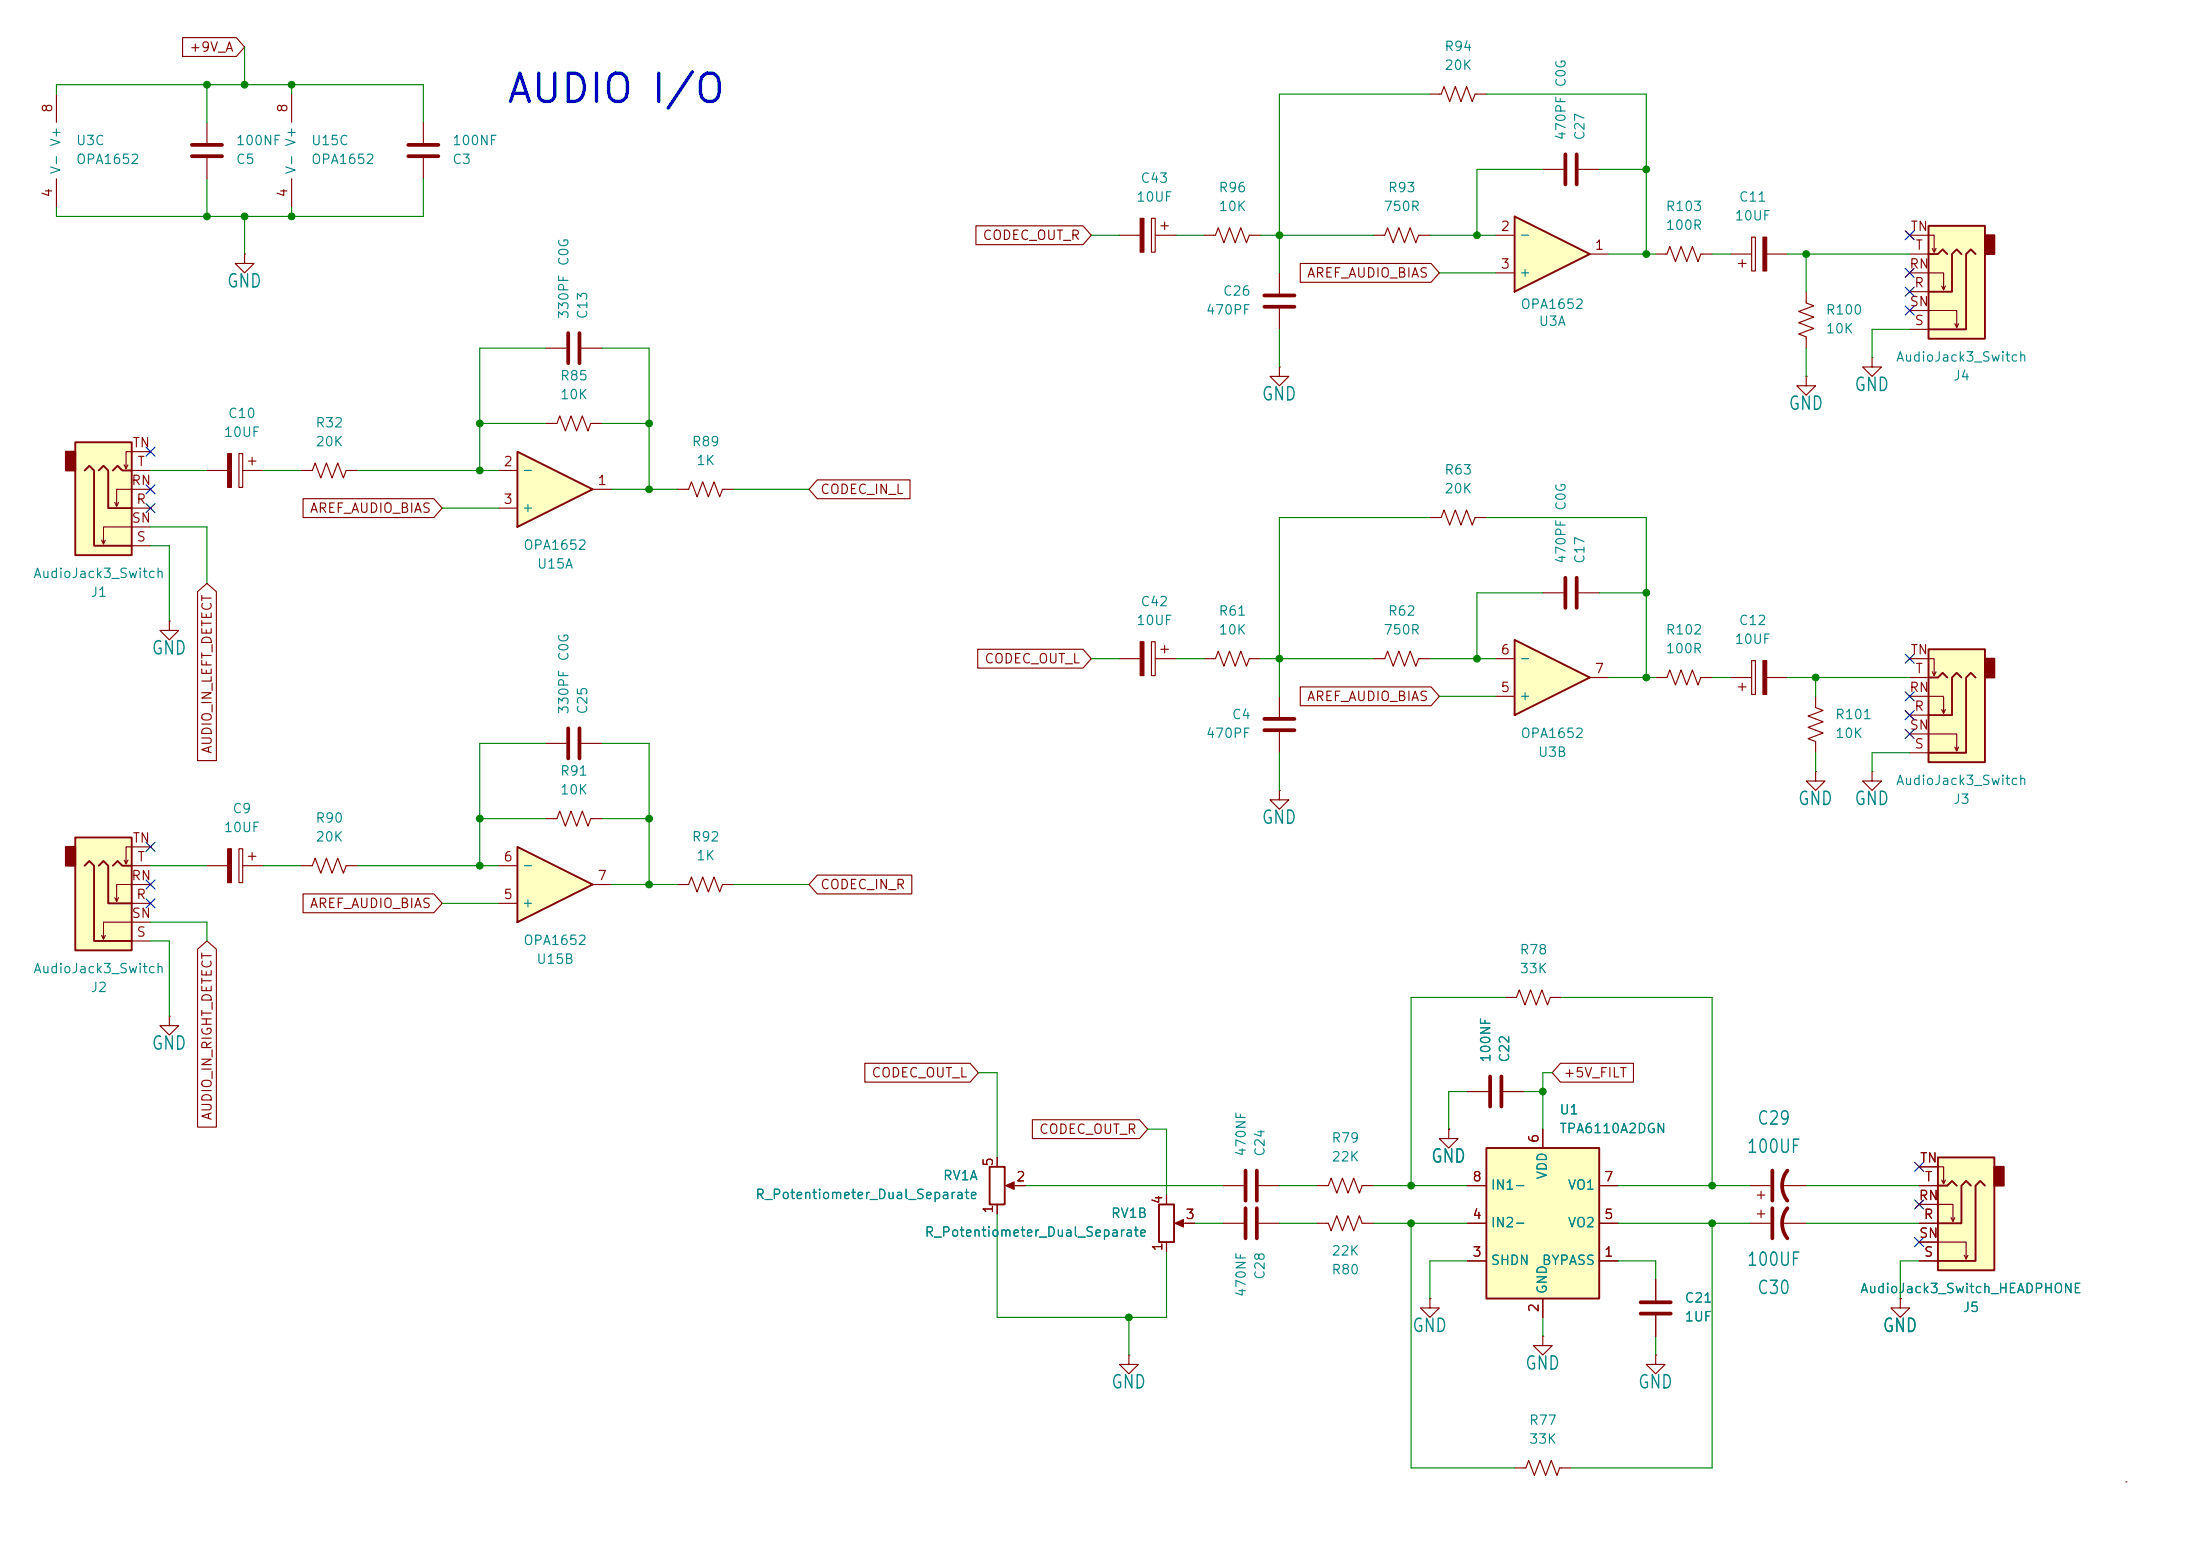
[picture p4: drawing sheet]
<svg xmlns="http://www.w3.org/2000/svg" width="297mm" height="210mm" viewBox="0 0 297 210" stroke-linecap="round" stroke-linejoin="round" font-family="sans-serif">
<path d="M0 0h297v210h-297z" fill="#fff" stroke="#fff" stroke-width=".14"/>
<path d="M223.5 34.3h1.5l.4-1 .8 2 .7-2 .8 2 .8-2 .7 2 .4-1h1.5M40.6 63.5h1.6l.3-1 .8 2 .8-2 .7 2 .8-2 .8 2 .3-1h1.6M157.5 161.3v1.3M157.5 167.6v1.3M159 165.1h2.3M287 200h.1" fill="none" stroke="#840000" stroke-width=".15"/>
<path d="M156.5 162.6h2v5h-2z" fill="none" stroke="#840000" stroke-width=".25"/>
<path d="M158.6 165.1l1.2-.5v1z" fill="#840000" stroke="#840000" stroke-width=".15"/>
<path d="M260.3 87.6h7.7v15.3h-7.7z" fill="#ffffc2"/>
<path d="M268 88.9h1.2v2.5h-1.2z" fill="#840000" stroke="#840000" stroke-width=".25"/>
<path d="M260.3 87.6h7.7v15.3h-7.7zM260.3 91.4h1.3l.7-.6 .6 .6M264.8 91.4l-.6-.6-.7 .6v5.1h-3.2M266.7 91.4l-.6-.6-.7 .6v10.2h-5.1" fill="none" stroke="#840000" stroke-width=".25"/>
<g fill="none" stroke="#840000" stroke-width=".15">
<path d="M162.6 31.8h1.5l.4-1.1 .7 2.1 .8-2.1 .8 2.1 .7-2.1 .8 2.1 .4-1h1.5M233.7 91.4h2.8M234.7 92.7h1M235.2 92.2v1M236.5 89.2h.5v4.5h-.5zM238.5 91.4h2.8M257.8 99.1h6.4v2.2l.2-.5M257.8 94h4.6v2.3l.2-.5M257.8 88.9h3.3v2.3l.3-.5M257.8 96.5h2.5M257.8 91.4h2.5M260.9 90.7l.2 .5"/>
<path d="M262.1 95.8l.3 .5M257.8 101.6h2.5M263.9 100.8l.3 .5M223.5 172.7v2.8M223.5 177.5v2.8M152.4 182.9v1.3h1.3l-1.3 1.2-1.3-1.2h1.3M152.4 182.9h.1M223.5 182.9v1.3h1.3l-1.3 1.2-1.3-1.2h1.3M223.5 182.9h.1"/>
</g>
<path d="M238 89.2h.5v4.5h-.5z" fill="#840000" stroke="#840000" stroke-width=".15"/>
<path d="M221.5 175.8h4.1M221.5 177.3h4.1" fill="none" stroke="#840000" stroke-width=".51"/>
<path d="M10.2 59.7h7.6v15.2h-7.6z" fill="#ffffc2"/>
<path d="M8.9 61h1.3v2.5h-1.3z" fill="#840000" stroke="#840000" stroke-width=".25"/>
<path d="M10.2 59.7h7.6v15.2h-7.6zM11.4 63.5l.7-.6 .6 .6v10.2h5.1M13.3 63.5l.7-.6 .6 .6v5.1h3.2M15.2 63.5l.7-.6 .6 .6h1.3" fill="none" stroke="#840000" stroke-width=".25"/>
<g fill="none" stroke="#840000" stroke-width=".15">
<path d="M14.2 72.9l-.2 .5M16 67.8l-.3 .5M17.3 62.7l-.3 .5M17.8 68.6h2.5M17.8 73.7h2.5M17.8 63.5h2.5M20.3 71.1h-6.3v2.3l-.3-.5M20.3 66h-4.6v2.3l-.2-.5M20.3 61h-3.3v2.2l-.2-.5M22.9 83.8v1.3h1.2l-1.2 1.3-1.3-1.3h1.3M22.9 83.8h.1M22.9 137.2v1.2h1.2l-1.2 1.3-1.3-1.3h1.3"/>
<path d="M22.9 137.2h.1M236.2 160h2.8M236.2 165.1h2.8M237.2 161.3h1.1M237.2 163.8h1.1M237.7 160.8v1M237.7 163.3v1M240.5 160h3.3M240.5 165.1h3.3"/>
</g>
<path d="M239.3 158v4.1M241.3 158a3.3 3.3 0 0 0 0 4.1M239.3 163.1v4M241.3 163.1a3.3 3.3 0 0 0 0 4" fill="none" stroke="#840000" stroke-width=".51"/>
<path d="M10.2 113h7.6v15.3h-7.6z" fill="#ffffc2"/>
<path d="M8.9 114.3h1.3v2.5h-1.3z" fill="#840000" stroke="#840000" stroke-width=".25"/>
<path d="M10.2 113h7.6v15.3h-7.6zM11.4 116.8l.7-.6 .6 .6v10.2h5.1M13.3 116.8l.7-.6 .6 .6v5.1h3.2M15.2 116.8l.7-.6 .6 .6h1.3" fill="none" stroke="#840000" stroke-width=".25"/>
<path d="M17.3 116.1l-.3 .5M17.8 116.8h2.5M20.3 119.4h-4.6v2.3l-.2-.5M20.3 114.3h-3.3v2.3l-.2-.5M40.6 116.8h1.6l.3-1 .8 2.1 .8-2.1 .7 2.1 .8-2.1 .8 2.1 .3-1.1h1.6M14.2 126.2l-.2 .5M16 121.2l-.3 .5M17.8 121.9h2.5M17.8 127h2.5M20.3 124.5h-6.3v2.2l-.3-.5" fill="none" stroke="#840000" stroke-width=".15"/>
<path d="M69.8 114.3l10.2 5.1-10.2 5.1z" fill="#ffffc2"/>
<path d="M69.8 114.3l10.2 5.1-10.2 5.1z" fill="none" stroke="#840000" stroke-width=".25"/>
<g fill="none" stroke="#840000" stroke-width=".15">
<path d="M91.4 66h1.6l.3-1 .8 2.1 .8-2.1 .7 2.1 .8-2.1 .8 2.1 .3-1.1h1.6M245.1 94v1.5l1 .4-2 .7 2 .8-2 .8 2 .7-2 .8 1 .4v1.5M27.9 116.8h2.8M32.3 114.6h.5v4.5h-.5zM32.8 116.8h2.8M33.5 115.6h1M34 115.1v1M67.3 116.8h2.5M80 119.4h2.5M91.4 119.4h1.6l.3-1 .8 2 .8-2 .7 2 .8-2 .8 2 .3-1h1.6M245.1 104.1v1.3h1.3l-1.3 1.3-1.3-1.3h1.3M245.1 104.1h.1"/>
<path d="M252.7 104.1v1.3h1.3l-1.3 1.3-1.2-1.3h1.2M252.7 104.1h.1M67.3 121.9h2.5"/>
</g>
<path d="M30.7 114.6h.5v4.5h-.5z" fill="#840000" stroke="#840000" stroke-width=".15"/>
<path d="M69.8 61l10.2 5-10.2 5.1z" fill="#ffffc2"/>
<path d="M69.8 61l10.2 5-10.2 5.1z" fill="none" stroke="#840000" stroke-width=".25"/>
<g fill="none" stroke="#840000" stroke-width=".15">
<path d="M67.3 63.5h2.5M67.3 68.6h2.5M80 66h2.5M73.7 110.5h1.5l.4-1 .7 2 .8-2 .8 2 .7-2 .8 2 .4-1h1.5M73.7 100.3h2.8M78.5 100.3h2.8M193 175.3v1.2h1.3l-1.3 1.3-1.2-1.3h1.2M193 175.3h.1M256.5 175.3v1.2h1.3l-1.3 1.3-1.2-1.3h1.2M256.5 175.3h.1M204.5 198.1h1.5l.4-1 .7 2 .8-2 .8 2 .7-2 .8 2 .4-1h1.5M208.3 180.3v1.3h1.2l-1.2 1.3-1.3-1.3h1.3"/>
<path d="M208.3 180.3h.1"/>
</g>
<path d="M76.7 98.3v4.1M78.2 98.3v4.1" fill="none" stroke="#840000" stroke-width=".51"/>
<path d="M261.6 156.2h7.6v15.3h-7.6z" fill="#ffffc2"/>
<path d="M269.2 157.5h1.3v2.5h-1.3z" fill="#840000" stroke="#840000" stroke-width=".25"/>
<path d="M261.6 156.2h7.6v15.3h-7.6zM261.6 160h1.3l.6-.6 .7 .6M266.1 160l-.7-.6-.6 .6v5.1h-3.2M268 160l-.7-.6-.6 .6v10.2h-5.1" fill="none" stroke="#840000" stroke-width=".25"/>
<g fill="none" stroke="#840000" stroke-width=".15">
<path d="M172.7 94v2.8M172.7 98.8v2.8M172.7 106.7v1.3h1.3l-1.3 1.2-1.3-1.2h1.3M172.7 106.7h.1M203.2 134.6h1.5l.4-1 .8 2 .7-2 .8 2 .8-2 .7 2 .4-1h1.5M195.6 152.4v1.3h1.2l-1.2 1.2-1.3-1.2h1.3M195.6 152.4h.1M198.1 147.3h2.8M202.9 147.3h2.8M259.1 157.5h3.3v2.3l.2-.5M262.1 159.3l.3 .5M165.1 160h2.8"/>
<path d="M169.9 160h2.8M177.8 160h1.5l.4-1 .8 2 .7-2 .8 2 .8-2 .7 2 .4-1h1.5M177.8 165.1h1.5l.4 1 .8-2 .7 2 .8-2 .8 2 .7-2 .4 1h1.5M259.1 167.6h6.3v2.3l.3-.5M259.1 162.6h4.6v2.2l.2-.5M259.1 165.1h2.5M259.1 170.2h2.5M259.1 160h2.5M263.4 164.3l.3 .5M265.2 169.4l.2 .5"/>
</g>
<path d="M170.7 97h4.1M170.7 98.6h4.1M168.1 158v4.1M169.7 158v4.1M201.2 145.3v4.1M202.7 145.3v4.1" fill="none" stroke="#840000" stroke-width=".51"/>
<path d="M200.7 154.9h15.2v20.4h-15.2z" fill="#ffffc2"/>
<path d="M200.7 154.9h15.2v20.4h-15.2z" fill="none" stroke="#840000" stroke-width=".25"/>
<g fill="none" stroke="#840000" stroke-width=".15">
<path d="M7.6 12.7v3.8M7.6 24.1v3.8M233.7 34.3h2.8M234.7 35.6h1M235.2 35.1v1M236.5 32h.5v4.6h-.5zM238.5 34.3h2.8M193 69.9h1.6l.3-1.1 .8 2.1 .8-2.1 .7 2.1 .8-2.1 .8 2.1 .3-1h1.6M208.3 80h2.8M213.1 80h2.8M223.5 91.4h1.5l.4-1 .8 2.1 .7-2.1 .8 2.1 .8-2.1 .7 2.1 .4-1.1h1.5M208.3 152.4v2.5"/>
<path d="M165.1 165.1h2.8M169.9 165.1h2.8M198.1 170.2h2.6M198.1 165.1h2.6M198.1 160h2.6M208.3 175.3v2.5M215.9 170.2h2.5M215.9 165.1h2.5M215.9 160h2.5"/>
</g>
<path d="M211.3 78v4M212.9 78v4M168.1 163.1v4M169.7 163.1v4" fill="none" stroke="#840000" stroke-width=".51"/>
<path d="M238 32h.5v4.6h-.5z" fill="#840000" stroke="#840000" stroke-width=".15"/>
<path d="M260.3 30.5h7.7v15.2h-7.7z" fill="#ffffc2"/>
<path d="M268 31.8h1.2v2.5h-1.2z" fill="#840000" stroke="#840000" stroke-width=".25"/>
<path d="M260.3 30.5h7.7v15.2h-7.7zM260.3 34.3h1.3l.7-.6 .6 .6M264.8 34.3l-.6-.6-.7 .6v5.1h-3.2M266.7 34.3l-.6-.6-.7 .6v10.2h-5.1" fill="none" stroke="#840000" stroke-width=".25"/>
<path d="M185.4 31.8h1.5l.4-1.1 .8 2.1 .7-2.1 .8 2.1 .8-2.1 .7 2.1 .4-1h1.5M208.3 22.9h2.8M213.1 22.9h2.8M257.8 36.8h4.6v2.3l.2-.5M257.8 31.8h3.3v2.2l.3-.5M257.8 39.4h2.5M257.8 34.3h2.5M260.9 33.5l.2 .5M262.1 38.6l.3 .5M257.8 41.9h6.4v2.3l.2-.5M257.8 44.5h2.5M263.9 43.7l.3 .5" fill="none" stroke="#840000" stroke-width=".15"/>
<path d="M211.3 20.8v4.1M212.9 20.8v4.1" fill="none" stroke="#840000" stroke-width=".51"/>
<path d="M204.5 29.2l10.1 5.1-10.1 5.1z" fill="#ffffc2"/>
<path d="M204.5 29.2l10.1 5.1-10.1 5.1z" fill="none" stroke="#840000" stroke-width=".25"/>
<g fill="none" stroke="#840000" stroke-width=".15">
<path d="M27.9 16.5v2.8M27.9 21.3v2.8M33 34.3v1.3h1.3l-1.3 1.2-1.3-1.2h1.3M33 34.3h.1M201.9 31.8h2.6M201.9 36.8h2.6M214.6 34.3h2.6M243.8 39.4v1.5l1.1 .4-2.1 .7 2.1 .8-2.1 .8 2.1 .7-2.1 .8 1 .4v1.5M73.7 57.2h1.5l.4-1.1 .7 2.1 .8-2.1 .8 2.1 .7-2.1 .8 2.1 .4-1h1.5M73.7 47h2.8M78.5 47h2.8M243.8 50.8v1.3h1.3l-1.3 1.2-1.2-1.2h1.2"/>
<path d="M243.8 50.8h.1M27.9 63.5h2.8M32.3 61.2h.5v4.6h-.5zM32.8 63.5h2.8M33.5 62.2h1M34 61.7v1M151.1 88.9h2.8M155.4 86.6h.6v4.6h-.6zM156 88.9h2.7M156.7 87.6h1M157.2 87.1v1M185.4 88.9h1.5l.4-1 .8 2 .7-2 .8 2 .8-2 .7 2 .4-1h1.5"/>
</g>
<path d="M25.9 19.6h4.1M25.9 21.1h4.1M76.7 45v4M78.2 45v4" fill="none" stroke="#840000" stroke-width=".51"/>
<g fill="#840000" stroke="#840000" stroke-width=".15">
<path d="M153.9 86.6h.5v4.6h-.5z"/>
<path d="M30.7 61.2h.5v4.6h-.5z"/>
</g>
<path d="M204.5 86.4l10.1 5-10.1 5.1z" fill="#ffffc2"/>
<path d="M204.5 86.4l10.1 5-10.1 5.1zM133.6 157.5h2v5.1h-2z" fill="none" stroke="#840000" stroke-width=".25"/>
<g fill="none" stroke="#840000" stroke-width=".15">
<path d="M24.6 5.1h7.3l1.1 1.3-1.1 1.2h-7.3zM39.4 12.7v3.8M57.1 16.5v2.8M193 12.7h1.6l.3-1 .8 2 .8-2 .7 2 .8-2 .8 2 .3-1h1.6M39.4 24.1v3.8M57.1 21.3v2.8M131.8 30.5h14.4l1.1 1.3-1.1 1.2h-14.4zM151.1 31.8h2.8M155.4 29.5h.6v4.5h-.6zM156 31.8h2.7M156.7 30.5h1M157.2 30v1"/>
<path d="M172.7 36.8v2.8M175.5 35.6h17.7l1.1 1.2-1.1 1.3h-17.7zM172.7 49.5v1.3h1.3l-1.3 1.3-1.3-1.3h1.3M172.7 49.5h.1M172.7 41.7v2.8M252.7 48.3v1.2h1.3l-1.3 1.3-1.2-1.3h1.2M252.7 48.3h.1M26.7 79.9l1.2-1.2 1.3 1.2v22.8h-2.5zM40.9 67.3h17.7l1.1 1.3-1.1 1.3h-17.7zM110.3 64.8h12.6v2.5h-12.6l-1.1-1.3zM132 87.6h14.2l1.1 1.3-1.1 1.3h-14.2zM162.6 88.9h1.5l.4-1 .7 2 .8-2 .8 2 .7-2 .8 2 .4-1h1.5"/>
<path d="M175.5 92.7h17.7l1.1 1.3-1.1 1.3h-17.7zM201.9 94h2.6M201.9 88.9h2.6M214.6 91.4h2.6M110.3 118.1h12.8v2.6h-12.8l-1.1-1.3zM26.7 128.1l1.2-1.1 1.3 1.1v24h-2.5zM40.9 120.6h17.7l1.1 1.3-1.1 1.3h-17.7zM116.8 143.5h14.2l1.1 1.3-1.1 1.3h-14.2zM134.6 156.2v1.3M139.4 151.1h14.4l1.1 1.3-1.1 1.3h-14.4zM195.6 152.4h.1M198.1 147.3h2.8"/>
<path d="M202.9 147.3h2.8M208.3 152.4v2.5M210.7 143.5h9.8v2.6h-9.8l-1.2-1.3zM259.1 157.5h2.5M134.6 162.6v1.2M136.1 160h2.3M157.5 161.3v1.3M157.5 167.6v1.3M160 165.1h1.3M198.1 160h2.6M198.1 165.1h2.6M198.1 170.2h2.6"/>
<path d="M208.3 175.3v2.5M215.9 160h2.5M215.9 165.1h2.5M215.9 170.2h2.5M223.5 172.7v2.8M223.5 177.5v2.8M256.5 175.3h.1M259.1 160h2.5M259.1 165.1h2.5M259.1 162.6h2.5M259.1 170.2h2.5M259.1 167.6h2.5"/>
</g>
<g fill="#840000" stroke="#840000" stroke-width=".15">
<path d="M135.8 160l1.1-.5v1z"/>
<path d="M153.9 29.5h.5v4.5h-.5z"/>
</g>
<path d="M55.1 19.6h4.1M55.1 21.1h4.1M170.7 39.9h4.1M170.7 41.4h4.1" fill="none" stroke="#840000" stroke-width=".51"/>
<g fill="none" stroke="#008400" stroke-width=".15">
<path d="M7.6 12.7v-1.3h49.5v5.1M27.9 11.4v5.1M33 6.4v5M39.4 11.4v1.3M193 12.7h-20.3v24.1M200.7 12.7h21.5v21.6M27.9 24.1v5.1M33 29.2v5.1M39.4 27.9v1.3M57.1 24.1v5.1h-49.5v-1.3M147.3 31.8h3.8M158.7 31.8h3.9"/>
<path d="M170.2 31.8h15.2M193 31.8h8.9M194.3 36.8h7.6M208.3 22.9h-8.9v8.9M215.9 22.9h6.3M217.2 34.3h6.3M231.1 34.3h2.6M241.3 34.3h16.5M243.8 34.3v5.1M64.8 57.2h8.9M73.7 47h-8.9v16.5M81.3 47h6.3v19"/>
<path d="M81.3 57.2h6.3M172.7 44.5v5M243.8 47v3.8M257.8 44.5h-5.1v3.8M20.3 63.5h7.6M20.3 71.1h7.6v7.6M20.3 73.7h2.6v10.1M35.6 63.5h5M48.3 63.5h19M59.7 68.6h7.6M82.5 66h8.9M99.1 66h10.1"/>
<path d="M193 69.9h-20.3v24.1M200.7 69.9h21.5v21.5M147.3 88.9h3.8M158.7 88.9h3.9M170.2 88.9h15.2M193 88.9h8.9M194.3 94h7.6M208.3 80h-8.9v8.9M215.9 80h6.3M217.2 91.4h6.3M231.1 91.4h2.6M241.3 91.4h16.5"/>
<path d="M245.1 91.4v2.6M20.3 116.8h7.6M35.6 116.8h5M48.3 116.8h19M64.8 110.5h8.9M73.7 100.3h-8.9v16.5M81.3 100.3h6.3v19.1M81.3 110.5h6.3M82.5 119.4h8.9M99.1 119.4h10.1M172.7 101.6v5.1M245.1 101.6v2.5"/>
<path d="M257.8 101.6h-5.1v2.5M20.3 124.5h7.6v2.5M20.3 127h2.6v10.2M59.7 121.9h7.6M203.2 134.6h-12.7v25.4M210.8 134.6h20.3v25.4M132.1 144.8h2.5v11.4M154.9 152.4h2.6v8.9M198.1 147.3h-2.5v5.1M205.7 147.3h2.6M209.5 144.8h-1.2v7.6M134.6 163.8v14h22.9v-8.9"/>
<path d="M138.4 160h26.7M152.4 177.8v5.1M161.3 165.1h3.8M172.7 160h5.1M172.7 165.1h5.1M185.4 160h12.7M185.4 165.1h12.7M190.5 165.1v33h14M198.1 170.2h-5.1v5.1M208.3 177.8v2.5M218.4 160h17.8M218.4 165.1h17.8"/>
<path d="M218.4 170.2h5.1v2.5M231.1 165.1v33h-19M243.8 160h15.3M243.8 165.1h15.3M259.1 170.2h-2.6v5.1M223.5 180.3v2.6"/>
</g>
<g fill="none" stroke="#000084" stroke-width=".15">
<path d="M257.2 31.1l1.2 1.3M257.2 36.2l1.2 1.2M257.2 38.8l1.2 1.2M258.4 31.1l-1.2 1.3M258.4 36.2l-1.2 1.2M258.4 38.8l-1.2 1.2M257.2 41.3l1.2 1.2M258.4 41.3l-1.2 1.2M19.7 68l1.2 1.2M19.7 65.4l1.2 1.2M19.7 60.4l1.2 1.2M20.9 68l-1.2 1.2"/>
<path d="M20.9 65.4l-1.2 1.2M20.9 60.4l-1.2 1.2M257.2 98.5l1.2 1.2M257.2 95.9l1.2 1.2M257.2 93.4l1.2 1.2M257.2 88.3l1.2 1.2M258.4 98.5l-1.2 1.2M258.4 95.9l-1.2 1.2M258.4 93.4l-1.2 1.2M258.4 88.3l-1.2 1.2M19.7 118.8l1.2 1.2M19.7 113.7l1.2 1.2"/>
<path d="M20.9 118.8l-1.2 1.2M20.9 113.7l-1.2 1.2M19.7 121.3l1.2 1.2M20.9 121.3l-1.2 1.2M258.5 156.9l1.2 1.2M259.7 156.9l-1.2 1.2M258.5 162l1.2 1.2M258.5 167l1.2 1.2M259.7 162l-1.2 1.2M259.7 167l-1.2 1.2"/>
</g>
<g fill="#008400" stroke="#008400" stroke-width=".14">
<circle cx="231.1" cy="165.1" r=".46"/>
<circle cx="231.1" cy="160" r=".46"/>
<circle cx="245.1" cy="91.4" r=".46"/>
<circle cx="172.7" cy="88.9" r=".46"/>
<circle cx="199.4" cy="88.9" r=".46"/>
<circle cx="172.7" cy="31.8" r=".46"/>
<circle cx="199.4" cy="31.8" r=".46"/>
<circle cx="243.8" cy="34.3" r=".46"/>
<circle cx="222.2" cy="34.3" r=".46"/>
<circle cx="222.2" cy="22.9" r=".46"/>
<circle cx="222.2" cy="91.4" r=".46"/>
<circle cx="222.2" cy="80" r=".46"/>
<circle cx="39.4" cy="11.4" r=".46"/>
<circle cx="64.8" cy="63.5" r=".46"/>
<circle cx="64.8" cy="57.2" r=".46"/>
<circle cx="39.4" cy="29.2" r=".46"/>
<circle cx="87.6" cy="57.2" r=".46"/>
<circle cx="87.6" cy="66" r=".46"/>
<circle cx="33" cy="29.2" r=".46"/>
<circle cx="27.9" cy="29.2" r=".46"/>
<circle cx="27.9" cy="11.4" r=".46"/>
<circle cx="33" cy="11.4" r=".46"/>
<circle cx="190.5" cy="160" r=".46"/>
<circle cx="208.3" cy="147.3" r=".46"/>
<circle cx="190.5" cy="165.1" r=".46"/>
<circle cx="64.8" cy="110.5" r=".46"/>
<circle cx="87.6" cy="119.4" r=".46"/>
<circle cx="87.6" cy="110.5" r=".46"/>
<circle cx="64.8" cy="116.8" r=".46"/>
<circle cx="152.4" cy="177.8" r=".46"/>
</g>
<text font-size="3.8" fill="#0000c2" x="68.2" y="14.8">AUDIO I/O</text>
<g font-size="1.8" fill="#008484">
<text x="30.5" y="39.3">GND</text>
<text x="250.2" y="53.2">GND</text>
<text x="170.2" y="54.5">GND</text>
<text x="241.4" y="55.8">GND</text>
<text x="20.4" y="88.8">GND</text>
<text x="170.2" y="111.7">GND</text>
<text x="242.6" y="109.1">GND</text>
<text x="250.2" y="109.1">GND</text>
<text x="20.4" y="142.1">GND</text>
<text x="237.1" y="152.2">C29</text>
<text x="193.1" y="157.4">GND</text>
<text x="235.7" y="156.1">100UF</text>
<text x="235.7" y="171.3">100UF</text>
<text x="237.1" y="175.1">C30</text>
<text x="190.6" y="180.2">GND</text>
<text x="205.8" y="185.3">GND</text>
<text x="254.1" y="180.2">GND</text>
<text x="149.9" y="187.9">GND</text>
<text x="221" y="187.9">GND</text>
</g>
<g font-size="1.3" fill="#840000">
<text x="25.5" y="7.3">+9V_A</text>
<text x="7.4" y="15.3" transform="rotate(-90 7.4 15.3)">8</text>
<text x="39.1" y="15.3" transform="rotate(-90 39.1 15.3)">8</text>
<text x="7.4" y="26.7" transform="rotate(-90 7.4 26.7)">4</text>
<text x="39.1" y="26.7" transform="rotate(-90 39.1 26.7)">4</text>
<text x="132.6" y="32.7">CODEC_OUT_R</text>
<text x="202.5" y="31.5">2</text>
<text x="215.2" y="34">1</text>
<text x="257.8" y="31.5">TN</text>
<text x="258.5" y="34">T</text>
<text x="176.3" y="37.8">AREF_AUDIO_BIAS</text>
<text x="202.5" y="36.6">3</text>
<text x="257.7" y="36.6">RN</text>
<text x="257.7" y="41.7">SN</text>
<text x="258.3" y="39.1">R</text>
<text x="258.4" y="44.2">S</text>
<text x="17.6" y="65.8">RN</text>
<text x="17.8" y="60.7">TN</text>
<text x="18.5" y="63.2">T</text>
<text x="67.9" y="63.2">2</text>
<text x="80.6" y="65.8">1</text>
<text x="17.7" y="70.9">SN</text>
<text x="18.3" y="68.3">R</text>
<text x="41.7" y="69.5">AREF_AUDIO_BIAS</text>
<text x="67.9" y="68.3">3</text>
<text x="110.6" y="67">CODEC_IN_L</text>
<text x="18.3" y="73.4">S</text>
<text x="132.8" y="89.9">CODEC_OUT_L</text>
<text x="202.5" y="88.6">6</text>
<text x="257.8" y="88.6">TN</text>
<text x="176.3" y="94.9">AREF_AUDIO_BIAS</text>
<text x="202.5" y="93.7">5</text>
<text x="215.2" y="91.2">7</text>
<text x="257.7" y="93.7">RN</text>
<text x="258.5" y="91.2">T</text>
<text x="28.9" y="101.8" transform="rotate(-90 28.9 101.8)">AUDIO_IN_LEFT_DETECT</text>
<text x="257.7" y="98.8">SN</text>
<text x="258.3" y="96.3">R</text>
<text x="258.4" y="101.3">S</text>
<text x="17.6" y="119.1">RN</text>
<text x="17.8" y="114">TN</text>
<text x="18.5" y="116.6">T</text>
<text x="67.9" y="116.6">6</text>
<text x="80.6" y="119.1">7</text>
<text x="17.7" y="124.2">SN</text>
<text x="18.3" y="121.7">R</text>
<text x="41.7" y="122.9">AREF_AUDIO_BIAS</text>
<text x="67.9" y="121.7">5</text>
<text x="110.6" y="120.3">CODEC_IN_R</text>
<text x="18.3" y="126.7">S</text>
<text x="117.6" y="145.7">CODEC_OUT_L</text>
<text x="211" y="145.7">+5V_FILT</text>
<text x="28.9" y="151.3" transform="rotate(-90 28.9 151.3)">AUDIO_IN_RIGHT_DETECT</text>
<text x="140.2" y="153.4">CODEC_OUT_R</text>
<text x="208" y="154.4" transform="rotate(-90 208 154.4)">6</text>
<text x="134.4" y="157.6" transform="rotate(-90 134.4 157.6)">5</text>
<text x="137.1" y="159.8">2</text>
<text x="198.7" y="159.8">8</text>
<text x="216.5" y="159.8">7</text>
<text x="259.1" y="157.2">TN</text>
<text x="259.8" y="159.8">T</text>
<text x="134.4" y="163.9" transform="rotate(-90 134.4 163.9)">1</text>
<text x="157.2" y="162.6" transform="rotate(-90 157.2 162.6)">4</text>
<text x="159.9" y="164.8">3</text>
<text x="198.7" y="164.8">4</text>
<text x="216.5" y="164.8">5</text>
<text x="258.9" y="162.3">RN</text>
<text x="259" y="167.4">SN</text>
<text x="259.6" y="164.8">R</text>
<text x="157.2" y="169" transform="rotate(-90 157.2 169)">1</text>
<text x="198.7" y="169.9">3</text>
<text x="216.5" y="169.9">1</text>
<text x="259.6" y="169.9">S</text>
<text x="208" y="177.2" transform="rotate(-90 208 177.2)">2</text>
</g>
<g font-size="1.3" fill="#008484">
<text x="194.9" y="7.2">R94</text>
<text x="194.9" y="9.8">20K</text>
<text x="211.7" y="11.9" transform="rotate(-90 211.7 11.9)">C0G</text>
<text x="8.5" y="23.6" transform="rotate(-90 8.5 23.6)">V- V+</text>
<text x="10.2" y="22.5">OPA1652</text>
<text x="10.2" y="19.9">U3C</text>
<text x="31.8" y="22.5">C5</text>
<text x="31.8" y="19.9">100NF</text>
<text x="40.2" y="23.6" transform="rotate(-90 40.2 23.6)">V- V+</text>
<text x="41.9" y="19.9">U15C</text>
<text x="41.9" y="22.5">OPA1652</text>
<text x="61" y="22.5">C3</text>
<text x="61" y="19.9">100NF</text>
<text x="211.7" y="19" transform="rotate(-90 211.7 19)">470PF</text>
<text x="214.2" y="19" transform="rotate(-90 214.2 19)">C27</text>
<text x="153.3" y="27.5">10UF</text>
<text x="153.9" y="25">C43</text>
<text x="164.4" y="26.3">R96</text>
<text x="164.4" y="28.8">10K</text>
<text x="186.7" y="28.8">750R</text>
<text x="187.3" y="26.3">R93</text>
<text x="224.8" y="28.8">R103</text>
<text x="234.7" y="27.5">C11</text>
<text x="205" y="32.6">-</text>
<text x="224.8" y="31.3">100R</text>
<text x="234.1" y="30.1">10UF</text>
<text x="77.1" y="36" transform="rotate(-90 77.1 36)">C0G</text>
<text x="165" y="40.2">C26</text>
<text x="205" y="37.7">+</text>
<text x="77.1" y="43.2" transform="rotate(-90 77.1 43.2)">330PF</text>
<text x="79.6" y="43.2" transform="rotate(-90 79.6 43.2)">C13</text>
<text x="162.7" y="42.8">470PF</text>
<text x="205.2" y="42">OPA1652</text>
<text x="207.6" y="44.3">U3A</text>
<text x="246.4" y="42.8">R100</text>
<text x="246.4" y="45.3">10K</text>
<text x="75.5" y="51.7">R85</text>
<text x="255.9" y="49.1">AudioJack3_Switch</text>
<text x="263.6" y="51.7">J4</text>
<text x="30.1" y="59.3">10UF</text>
<text x="30.7" y="56.7">C10</text>
<text x="42.5" y="58">R32</text>
<text x="75.5" y="54.2">10K</text>
<text x="42.5" y="60.6">20K</text>
<text x="70.4" y="64.4">-</text>
<text x="93.3" y="60.6">R89</text>
<text x="93.9" y="63.1">1K</text>
<text x="194.9" y="64.4">R63</text>
<text x="70.4" y="69.4">+</text>
<text x="194.9" y="66.9">20K</text>
<text x="211.7" y="69" transform="rotate(-90 211.7 69)">C0G</text>
<text x="70.6" y="74.5">OPA1652</text>
<text x="72.4" y="77.1">U15A</text>
<text x="211.7" y="76.2" transform="rotate(-90 211.7 76.2)">470PF</text>
<text x="214.2" y="76.2" transform="rotate(-90 214.2 76.2)">C17</text>
<text x="4.4" y="78.3">AudioJack3_Switch</text>
<text x="12.1" y="80.9">J1</text>
<text x="153.9" y="82.1">C42</text>
<text x="164.4" y="83.4">R61</text>
<text x="187.3" y="83.4">R62</text>
<text x="77.1" y="89.4" transform="rotate(-90 77.1 89.4)">C0G</text>
<text x="153.3" y="84.7">10UF</text>
<text x="164.4" y="86">10K</text>
<text x="186.7" y="86">750R</text>
<text x="205" y="89.8">-</text>
<text x="224.8" y="86">R102</text>
<text x="224.8" y="88.5">100R</text>
<text x="234.1" y="87.2">10UF</text>
<text x="234.7" y="84.7">C12</text>
<text x="205" y="94.8">+</text>
<text x="77.1" y="96.5" transform="rotate(-90 77.1 96.5)">330PF</text>
<text x="79.6" y="96.5" transform="rotate(-90 79.6 96.5)">C25</text>
<text x="162.7" y="99.9">470PF</text>
<text x="166.2" y="97.4">C4</text>
<text x="205.2" y="99.9">OPA1652</text>
<text x="247.7" y="97.4">R101</text>
<text x="247.7" y="99.9">10K</text>
<text x="75.5" y="105">R91</text>
<text x="75.5" y="107.5">10K</text>
<text x="207.5" y="102.5">U3B</text>
<text x="255.9" y="106.3">AudioJack3_Switch</text>
<text x="30.1" y="112.6">10UF</text>
<text x="31.3" y="110.1">C9</text>
<text x="42.5" y="111.4">R90</text>
<text x="42.5" y="113.9">20K</text>
<text x="93.3" y="113.9">R92</text>
<text x="263.6" y="108.8">J3</text>
<text x="70.4" y="117.7">-</text>
<text x="93.9" y="116.4">1K</text>
<text x="70.4" y="122.8">+</text>
<text x="4.4" y="131.7">AudioJack3_Switch</text>
<text x="70.6" y="127.9">OPA1652</text>
<text x="72.3" y="130.4">U15B</text>
<text x="205.1" y="129.1">R78</text>
<text x="205.1" y="131.7">33K</text>
<text x="12.1" y="134.2">J2</text>
<text x="201.5" y="143.5" transform="rotate(-90 201.5 143.5)">100NF</text>
<text x="204.1" y="143.5" transform="rotate(-90 204.1 143.5)">C22</text>
<text x="179.7" y="154.5">R79</text>
<text x="210.4" y="150.7">U1</text>
<text x="210.4" y="153.3">TPA6110A2DGN</text>
<text x="127.2" y="159.6">RV1A</text>
<text x="168.5" y="156.2" transform="rotate(-90 168.5 156.2)">470NF</text>
<text x="171" y="156.2" transform="rotate(-90 171 156.2)">C24</text>
<text x="179.7" y="157.1">22K</text>
<text x="201.2" y="160.9">IN1-</text>
<text x="209.1" y="159.3" transform="rotate(-90 209.1 159.3)">VDD</text>
<text x="211.6" y="160.9">VO1</text>
<text x="101.9" y="162.2">R_Potentiometer_Dual_Separate</text>
<text x="124.7" y="167.2">R_Potentiometer_Dual_Separate</text>
<text x="149.9" y="164.7">RV1B</text>
<text x="201.2" y="166">IN2-</text>
<text x="211.6" y="166">VO2</text>
<text x="171" y="172.8" transform="rotate(-90 171 172.8)">C28</text>
<text x="179.7" y="172.3">R80</text>
<text x="179.7" y="169.8">22K</text>
<text x="201.2" y="171">SHDN</text>
<text x="208.1" y="171">BYPASS</text>
<text x="168.5" y="175.2" transform="rotate(-90 168.5 175.2)">470NF</text>
<text x="209.1" y="174.8" transform="rotate(-90 209.1 174.8)">GND</text>
<text x="227.3" y="176.1">C21</text>
<text x="227.3" y="178.7">1UF</text>
<text x="251" y="174.9">AudioJack3_Switch_HEADPHONE</text>
<text x="264.9" y="177.4">J5</text>
<text x="206.3" y="192.6">R77</text>
<text x="206.3" y="195.2">33K</text>
</g>
</svg>
